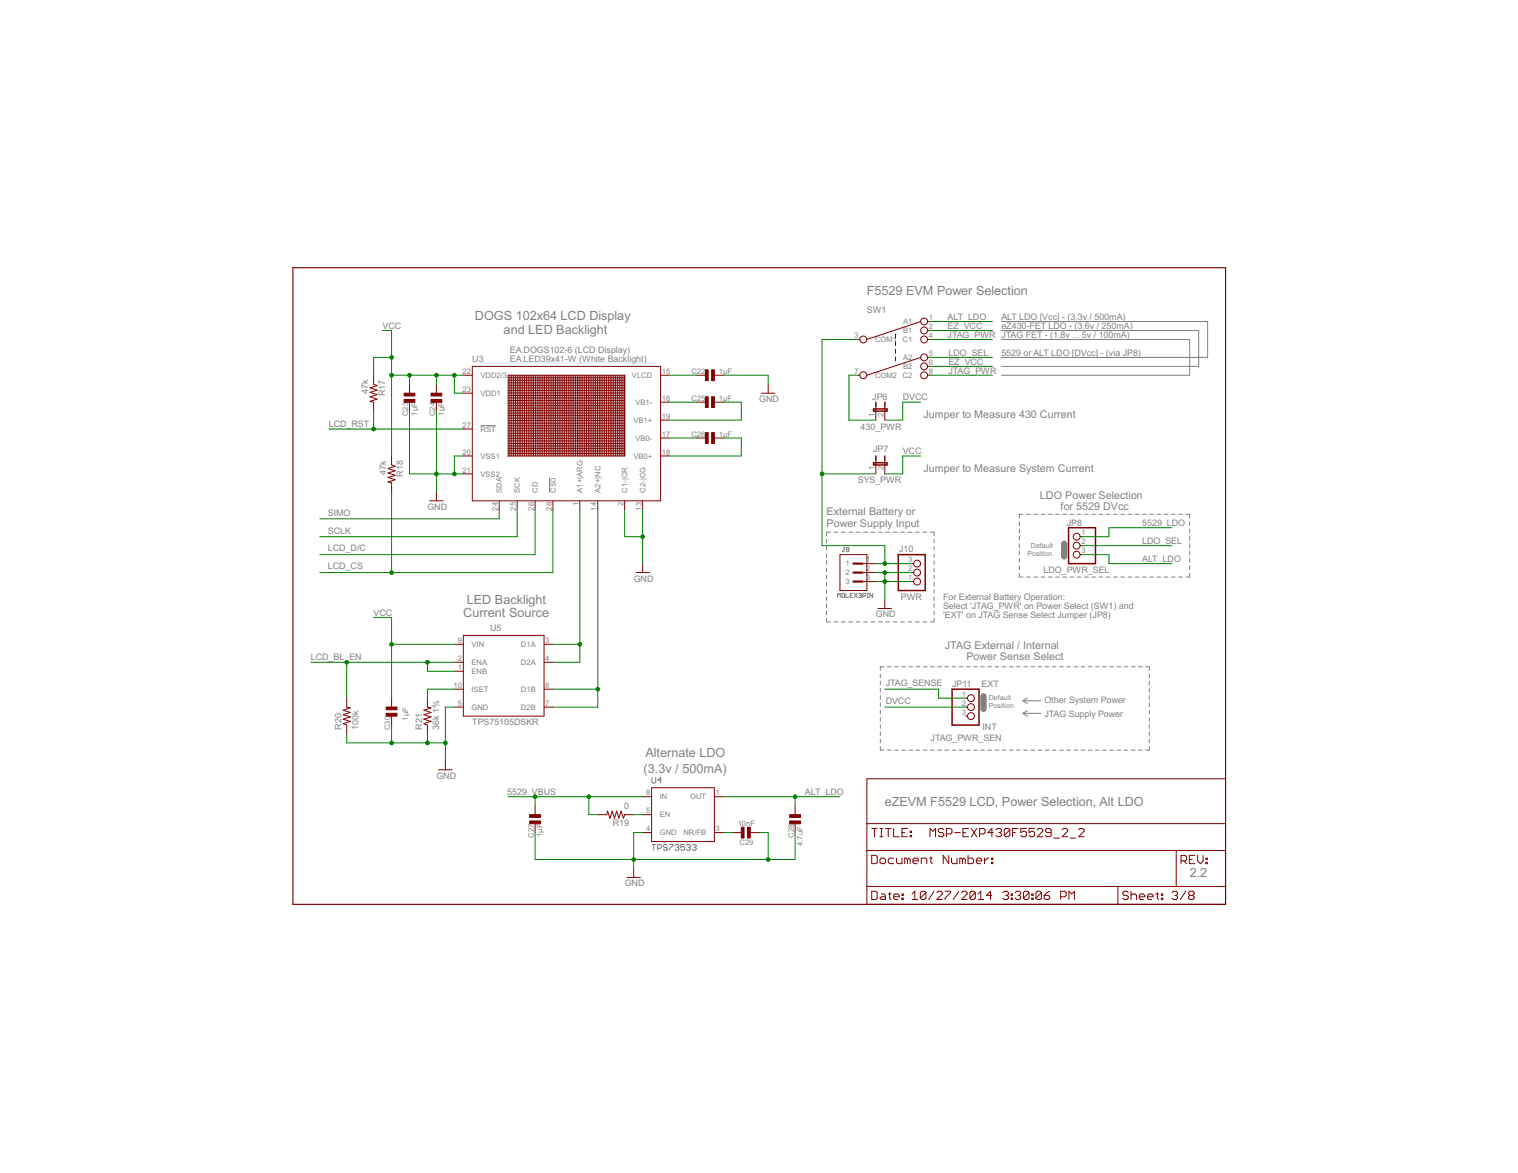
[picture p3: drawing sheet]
<svg xmlns="http://www.w3.org/2000/svg" width="279mm" height="216mm" viewBox="0 0 279 216" stroke-linecap="round" stroke-linejoin="round" font-family="sans-serif">
<g fill="none" stroke="#808080" stroke-width=".18">
<path d="M184.3 59.2h38v6.6h-38M88.4 78.3h2.8M184.3 62.5h34.7v6.6h-34.7M184.3 60.8h36.3v6.6h-36.3M101.1 87.9v2.8M152.1 99.3v.6M152.8 98h-.7v.6M153.5 98h.7M154.9 98h.7M156.2 98h.7M157.6 98h.7M158.9 98h.8"/>
<path d="M160.3 98h.7M161.7 98h.7M163 98h.7M164.4 98h.7M165.8 98h.7M167.1 98h.7M168.5 98h.7M169.9 98h.7M171.2 98h.7v.6M171.9 99.3v.6M187.6 96v.7M187.6 97.4v.7"/>
<path d="M187.6 98.7v.7M188.3 94.7h-.7v.7M189 94.7h.6M190.3 94.7h.7M191.6 94.7h.7M193 94.7h.6M194.3 94.7h.7M195.6 94.7h.7M197 94.7h.6M198.3 94.7h.7M199.6 94.7h.7M201 94.7h.6"/>
<path d="M202.3 94.7h.7M203.6 94.7h.7M205 94.7h.6M206.3 94.7h.7M207.6 94.7h.7M209 94.7h.6M210.3 94.7h.7M211.6 94.7h.7M213 94.7h.6M214.3 94.7h.7M215.6 94.7h.7M217 94.7h.6"/>
<path d="M218.3 94.7h.7v.7M219 96v.7M219 97.4v.7M219 98.7v.7M152.1 113.8v.7h.7M152.1 100.6v.7M152.1 101.9v.7M152.1 103.2v.7M152.1 104.6v.6M152.1 105.9v.7M152.1 107.2v.7M152.1 108.5v.7"/>
<path d="M152.1 109.8v.7M152.1 111.1v.7M152.1 112.5v.6M153.5 114.5h.7M154.2 110v-.8l.2 .3 .2-.3v.8M154.9 114.5h.7M155.1 109.2l.3 .1v.5l-.1 .2-.4-.2v-.5zM155.2 100.8h.3M155.4 100.8v.6l-.2 .1-.2-.1M155.7 109.2v.8h.5M156.2 114.5h.7M156.3 101.2l-.5-.2 .1-.2 .4 .1v.5l-.2 .1-.3-.1"/>
<path d="M156.5 109.6h.2M157 109.2h-.5v.8h.5M157.3 109.2l.5 .8M157.6 114.5h.7M157.8 109.2l-.5 .8M158.1 109.3l.3-.1 .1 .1-.1 .3M158.3 109.6h.1M158.4 109.6l.1 .1-.1 .3-.3-.2M158.8 109.7h.4l.1-.4-.1-.1h-.4v.8M158.9 114.5h.8M159.6 109.2h.3M159.6 110h.3"/>
<path d="M159.7 109.2v.8M160.3 114.5h.7M160.6 109.2v.8l-.5-.8v.8M161.7 114.5h.7M163 114.5h.7M164.4 114.5h.7M165.8 114.5h.7M167.1 114.5h.7M168.5 114.5h.7M169.9 114.5h.7M171.9 113.8v.7h-.7M171.9 100.6v.7"/>
<path d="M171.9 101.9v.7M171.9 103.2v.7M171.9 104.6v.6M171.9 105.9v.7M171.9 107.2v.7M171.9 108.5v.7M171.9 109.8v.7M171.9 111.1v.7M171.9 112.5v.6M187.6 105.5v.7h.7M187.6 100.1v.7M187.6 101.4v.8"/>
<path d="M187.6 102.8v.7M187.6 104.2v.7M189 106.2h.6M190.3 106.2h.7M191.6 106.2h.7M193 106.2h.6M194.3 106.2h.7M195.6 106.2h.7M197 106.2h.6M198.3 106.2h.7M199.6 106.2h.7M201 106.2h.6"/>
<path d="M202.3 106.2h.7M203.6 106.2h.7M205 106.2h.6M206.3 106.2h.7M207.6 106.2h.7M209 106.2h.6M210.3 106.2h.7M211.6 106.2h.7M213 106.2h.6M214.3 106.2h.7M215.6 106.2h.7M217 106.2h.6"/>
<path d="M219 105.5v.7h-.7M219 100.1v.7M219 101.4v.8M219 102.8v.7M219 104.2v.7M162 124.1v.6M162 125.4v.7M162 126.7v.7M162 128.1v.6M162 129.4v.7M162 130.7v.7M162 132.1v.6"/>
<path d="M162 133.4v.7M162 134.7v.7M162 136.1v.6M162 137.4v.7h.7M162.7 122.7h-.7v.7M163.3 122.7h.7M163.3 138.1h.7M164.7 122.7h.6M164.7 138.1h.6M166 122.7h.7M166 138.1h.7M167.3 122.7h.7"/>
<path d="M167.3 138.1h.7M168.6 122.7h.7M168.6 138.1h.7M169.9 122.7h.7M169.9 138.1h.7M171.3 122.7h.6M171.3 138.1h.6M172.6 122.7h.7M172.6 138.1h.7M173.9 122.7h.7M173.9 138.1h.7M175.2 122.7h.7"/>
<path d="M175.2 138.1h.7M176.6 122.7h.6M176.6 138.1h.6M177.9 122.7h.6M177.9 138.1h.6M179.2 122.7h.7M179.2 138.1h.7M180.5 122.7h.7M180.5 138.1h.7M181.8 122.7h.7M181.8 138.1h.7M183.2 122.7h.6"/>
<path d="M183.2 138.1h.6M184.5 122.7h.6M184.5 138.1h.6M185.8 122.7h.7M185.8 138.1h.7M187.1 122.7h.7M187.1 138.1h.7M188.3 129h3.3M188.3 129l.8 .5M188.3 131.3h3.3M188.3 131.3l.8 .5M188.4 122.7h.7"/>
<path d="M188.4 138.1h.7M189.1 128.5l-.8 .5M189.1 130.8l-.8 .5M189.8 122.7h.6M189.8 138.1h.6M191.1 122.7h.6M191.1 138.1h.6M192.4 122.7h.7M192.4 138.1h.7M193.7 122.7h.7M193.7 138.1h.7M195 122.7h.7"/>
<path d="M195 138.1h.7M196.4 122.7h.6M196.4 138.1h.6M197.7 122.7h.7M197.7 138.1h.7M199 122.7h.7M199 138.1h.7M200.3 122.7h.7M200.3 138.1h.7M201.6 122.7h.7M201.6 138.1h.7M202.9 122.7h.7"/>
<path d="M202.9 138.1h.7M204.3 122.7h.6M204.3 138.1h.6M205.6 122.7h.7M205.6 138.1h.7M206.9 122.7h.7M206.9 138.1h.7M208.2 122.7h.7M208.2 138.1h.7M209.5 122.7h.7M209.5 138.1h.7M210.9 122.7h.6v.7"/>
<path d="M211.5 124.1v.6M211.5 125.4v.7M211.5 126.7v.7M211.5 128.1v.6M211.5 129.4v.7M211.5 130.7v.7M211.5 132.1v.6M211.5 133.4v.7M211.5 134.7v.7M211.5 136.1v.6M211.5 137.4v.7h-.6M120 155.4h.7"/>
<path d="M120 143.1v.9l.2 .1h.3l.2-.1v-.9M120.3 155.4v1.1M121.1 156.1h.5l.2-.1v-.4l-.2-.2h-.5v1.1M121.8 143.6h-.7l.5-.5v1M122.8 155.6l-.2-.2h-.3l-.2 .2 .2 .4h.3l.2 .1-.2 .4h-.3l-.2-.2M123.2 155.4h.7v.2l-.7 .7v.2M124.2 155.6l.2-.2h.4l.1 .2-.1 .4M124.6 156h.2M124.8 156l.1 .1-.1 .4h-.4l-.2-.2M126 155.4h-.7v.6l.4-.2 .3 .2v.3l-.2 .2h-.3l-.2-.2M126.4 155.6l.2-.2h.3l.2 .2-.2 .4M126.7 156h.2"/>
<path d="M126.9 156l.2 .1-.2 .4h-.3l-.2-.2M127.4 155.6l.2-.2h.4l.1 .2-.1 .4M127.8 156h.2M128 156l.1 .1-.1 .4h-.4l-.2-.2"/>
</g>
<path d="M195.9 100.1v2.3M181 128.2v2.3" fill="none" stroke="#808080" stroke-width="1.2"/>
<path d="M53.9 49.3h171.7v117.2h-171.7z" fill="none" stroke="#800000" stroke-width=".21"/>
<g fill="none" stroke="#800000" stroke-width=".18">
<path d="M169.5 59.2l-9.9 3.3M170.8 59.2h.3M68.8 69.1v1.6l.6 .3-1.3 .4 1.3 .4-1.3 .4 1.3 .4-1.3 .4 1.3 .4-1.3 .5 .7 .1v1.7M75.4 70.7v1.7M75.4 74v1.7M80.3 70.7v1.7M80.3 74v1.7M85.3 69.1h1.6M85.3 72.4h1.6M85.3 79h1.6M86.9 67.4h34.7v24.8h-34.7zM93.5 69.1h21.5v14.8h-21.5z"/>
<path d="M93.5 69.5h21.5M93.5 70h21.5M93.5 70.5h21.5M93.5 70.9h21.5M93.5 71.4h21.5M93.5 71.9h21.5M93.5 72.3h21.5M93.5 72.8h21.5M93.5 73.3h21.5M93.5 73.7h21.5M93.5 74.2h21.5M93.5 74.7h21.5"/>
<path d="M93.5 75.1h21.5M93.5 75.6h21.5M93.5 76h21.5M93.5 76.5h21.5M93.5 77h21.5M93.5 77.4h21.5M93.5 77.9h21.5M93.5 78.4h21.5M93.5 78.8h21.5M93.5 79.3h21.5M93.5 79.8h21.5M93.9 69.1v14.8"/>
<path d="M94.2 69.1v14.8M94.5 69.1v14.8M94.9 69.1v14.8M95.2 69.1v14.8M95.5 69.1v14.8M95.9 69.1v14.8M96.2 69.1v14.8M96.5 69.1v14.8M96.9 69.1v14.8M97.2 69.1v14.8M97.6 69.1v14.8M97.9 69.1v14.8"/>
<path d="M98.2 69.1v14.8M98.6 69.1v14.8M98.9 69.1v14.8M99.2 69.1v14.8M99.6 69.1v14.8M99.9 69.1v14.8M100.2 69.1v14.8M100.6 69.1v14.8M100.9 69.1v14.8M101.2 69.1v14.8M101.6 69.1v14.8M101.9 69.1v14.8"/>
<path d="M102.2 69.1v14.8M102.6 69.1v14.8M102.9 69.1v14.8M103.3 69.1v14.8M103.6 69.1v14.8M103.9 69.1v14.8M104.2 69.1v14.8M104.6 69.1v14.8M104.9 69.1v14.8M105.3 69.1v14.8M105.6 69.1v14.8M105.9 69.1v14.8"/>
<path d="M106.3 69.1v14.8M106.6 69.1v14.8M106.9 69.1v14.8M107.3 69.1v14.8M107.6 69.1v14.8M107.9 69.1v14.8M108.3 69.1v14.8M108.6 69.1v14.8M108.9 69.1v14.8M109.3 69.1v14.8M109.6 69.1v14.8M110 69.1v14.8"/>
<path d="M110.3 69.1v14.8M110.6 69.1v14.8M111 69.1v14.8M111.3 69.1v14.8M111.6 69.1v14.8M112 69.1v14.8M112.3 69.1v14.8M112.6 69.1v14.8M113 69.1v14.8M113.3 69.1v14.8M113.6 69.1v14.8M114 69.1v14.8"/>
<path d="M114.3 69.1v14.8M114.7 69.1v14.8M121.6 69.1h1.6M121.6 74h1.6M121.6 77.3h1.6M128.2 69.1h1.6M128.2 74h1.6M131.5 69.1h1.6M131.5 74h1.6M140.2 72.4h2.4M141.4 70.7v1.7M157.9 69.1h.4"/>
<path d="M157.9 62.5h.4M161.2 74.8v2.5M162.9 74.8v2.5M164.8 61.5v.7M164.8 62.9v.7M164.8 64.3v.7M164.8 65.7v.7M169.5 65.8l-9.9 3.3M170.8 69.1h.3M170.8 62.5h.3M170.8 60.8h.3M170.8 65.8h.3"/>
<path d="M170.8 67.4h.3M72.1 83.9v1.7l.6 .2-1.3 .4 1.3 .5-1.3 .4 1.3 .4-1.3 .4 1.3 .4-1.3 .4 .7 .2v1.6M79.1 92.2h2.5M80.3 90.5v1.7M85.3 83.9h1.6M85.3 87.2h1.6M91.9 92.2v1.6M93.5 80.2h21.5M93.5 80.7h21.5M93.5 81.2h21.5M93.5 81.6h21.5M93.5 82.1h21.5"/>
<path d="M93.5 82.5h21.5M93.5 83h21.5M93.5 83.5h21.5M95.2 92.2v1.6M98.5 92.2v1.6M101.8 92.2v1.6M106.7 92.2v1.6M110 92.2v1.6M115 92.2v1.6M118.3 92.2v1.6M121.6 80.6h1.6M121.6 83.9h1.6"/>
<path d="M128.2 80.6h1.6M131.5 80.6h1.6M161.2 84.8v2.4M162.9 84.8v2.4M198.8 98.8h.4M83.6 118.6h1.7M85.3 116.9h14.8v14.9h-14.8zM100.1 118.6h1.7M117.1 105.4h2.4M118.3 103.7v1.7M154.6 102.1h5v6.6h-5zM157.9 107h3.3"/>
<path d="M157.9 105.4h3.3M157.9 103.7h3.3M161.6 112h2.5M162.9 110.3v1.7M167.8 107h.4M167.8 105.4h.4M167.8 103.7h.4M198.8 102.1h.4M198.8 100.4h.4M63.8 128.5v1.7l.7 .1-1.3 .4 1.3 .4-1.3 .5 1.3 .4-1.3 .4 1.3 .4-1.3 .4 .6 .3v1.6M72.1 128.5v1.7M72.1 131.8v1.7"/>
<path d="M78.7 128.5v1.7l.6 .1-1.3 .4 1.3 .4-1.3 .5 1.3 .4-1.3 .4 1.3 .4-1.3 .4 .7 .3v1.6M83.6 130.2h1.7M83.6 121.9h1.7M83.6 123.5h1.7M83.6 126.9h1.7M100.1 130.2h1.7M100.1 121.9h1.7M100.1 126.9h1.7M177.7 128.5h.4M177.7 130.2h.4M177.7 131.8h.4M80.7 141.7h2.5"/>
<path d="M82 140v1.7M98.5 148.3v1.6M98.5 151.6v1.6M110 149.9h1.7l.1-.6 .5 1.3 .4-1.3 .4 1.3 .4-1.3 .4 1.3 .4-1.3 .4 1.3 .3-.7h1.6M116.6 159.9v1.6M118.3 153.2h1.6M118.3 149.9h1.6M118.3 146.6h1.6M119.9 145h11.6v9.9h-11.6zM131.5 153.2h1.6M131.5 146.6h1.6M134.8 153.2h1.6"/>
<path d="M138.1 153.2h1.6M146.3 148.3v1.6M146.3 151.6v1.6M159.6 143.3h66v23.2h-66zM159.6 156.5h66M159.6 151.6h66M160.4 157.4h.8l.3 .3v1l-.3 .3h-.8zM160.4 152.5h1.1M161 152.5v1.5M162 158.2l.2-.3h.5l.3 .3v.5l-.3 .3h-.5l-.2-.3zM162 152.5h.5M162 154h.5"/>
<path d="M162.2 152.5v1.5M163 152.5h1M163.5 152.5v1.5M164.5 152.5v1.5h1M164.5 157.9h-.8l-.2 .3v.5l.2 .3h.8M165 157.9v.8l.2 .3h.8v-1.1M166 153.2h.5M167 152.5h-1v1.5h1M167 158.2l-.2-.3h-.3v1.1M167 158.2l.3-.3 .2 .3v.8M167 158.2v.8M167.5 153.8h.3v.2h-.3z"/>
<path d="M167.5 153h.3v.2h-.3zM168 158.5h1.1v-.3l-.3-.3h-.5l-.3 .3v.5l.3 .3h.5M169.6 159v-1.1h.7l.3 .3v.8M171.1 157.9h.5M171.2 154v-1.5l.5 .5 .5-.5v1.5M171.3 157.7v1l.3 .3M173.7 152.7l-.2-.2h-.5l-.3 .2v.3l.3 .2h.5l.2 .3v.3l-.2 .2h-.5l-.3-.2M174.2 153.5h.8l.2-.3v-.5l-.2-.2h-.8v1.5M174.6 157.4v1.6l-1-1.6v1.6M175.1 157.9v.8l.3 .3h.7v-1.1M175.7 153.2h1M177.2 158.2l-.3-.3h-.2v1.1"/>
<path d="M177.2 158.2v.8M177.2 158.2l.2-.3 .3 .3v.8M177.2 153.2h.6M178.2 157.4v1.6h.7l.3-.3v-.5l-.3-.3h-.7M178.3 152.5h-1.1v1.5h1.1M178.8 152.5l1 1.5M179.7 158.5h1v-.3l-.3-.3h-.4l-.3 .3v.5l.3 .3h.4M179.8 152.5l-1 1.5M180.3 153.5h.8l.2-.3v-.5l-.2-.2h-.8v1.5M181.2 157.9v1.1M182 157.9h-.3l-.5 .6M182.5 158.7h.2v.3h-.2z"/>
<path d="M182.5 157.9h.2v.3h-.2zM182.8 153.2h-1l.8-.7v1.5M183.3 152.7l.3-.2h.5l.2 .2v.3l-.2 .2M183.8 153.2h.3M184.1 153.2l.2 .3v.3l-.2 .2h-.5l-.3-.2M185.9 152.7l-.3-.2h-.5l-.3 .2v1.1M185.9 152.7v1.1l-.3 .2h-.5l-.3-.2M185.9 152.7l-1.1 1.1M186.4 153.2h.5M187.4 152.5h-1v1.5M188.9 152.5h-1v.7l.5-.2h.3l.2 .2v.6l-.2 .2h-.5l-.3-.2M190.4 152.5h-1v.7l.5-.2h.3l.2 .2v.6l-.2 .2h-.5l-.3-.2"/>
<path d="M190.9 152.7l.3-.2h.5l.2 .2v.3l-1 1h1M193.5 153.2h-.8l-.3-.2v-.3l.3-.2h.5l.3 .2v1.1l-.3 .2h-.5l-.3-.2M194 154.3h1M195.5 152.7l.2-.2h.6l.2 .2v.3l-1 1h1M197 154.3h1M198.5 152.7l.3-.2h.5l.2 .2v.3l-1 1h1M216.5 156.5v6.7M217.4 158.5h.7l.3-.3v-.5l-.3-.3h-.7v1.6M217.9 158.5l.5 .5M218.9 158.2h.5M219.9 157.4h-1v1.6h1M220.4 157.4v1.1l.5 .5 .5-.5v-1.1"/>
<path d="M222 158.7h.2v.3h-.2zM222 157.9h.2v.3h-.2zM115.4 161.5h2.5M159.6 163.2h66M160.4 164h.8l.3 .3v1l-.3 .3h-.8zM162.2 164.5h.5l.3 .3v.8h-.8l-.2-.3 .2-.2h.8M163.5 164.5h.5M163.7 164.3v1l.3 .3M164.5 165.1h1v-.3l-.3-.3h-.5l-.2 .3v.5l.2 .3h.5M166 165.3h.3v.3h-.3zM166 164.5h.3v.3h-.3zM167.9 165.6h1"/>
<path d="M167.9 164.5l.5-.5v1.6M170.4 164.3v1l-.2 .3h-.5l-.3-.3M170.4 164.3l-.2-.3h-.5l-.3 .3v1M170.4 164.3l-1 1M171.9 164l-1 1.6M172.4 164.3l.3-.3h.5l.2 .3v.2l-1 1.1h1M173.9 164h1.1v.3l-1.1 1v.3M176.5 164l-1 1.6M177 164.3l.2-.3h.6l.2 .3v.2l-1 1.1h1M179.5 164.3v1l-.2 .3h-.5l-.3-.3M179.5 164.3l-.2-.3h-.5l-.3 .3v1M179.5 164.3l-1 1"/>
<path d="M180 165.6h1M180 164.5l.5-.5v1.6M182.6 164.8h-1.1l.8-.8v1.6M184.6 164.3l.2-.3h.6l.2 .3v.2l-.2 .3M185.1 164.8h.3M185.4 164.8l.2 .3v.2l-.2 .3h-.6l-.2-.3M186.1 165.3h.3v.3h-.3zM186.1 164.5h.3v.3h-.3zM186.9 164.3l.2-.3h.5l.3 .3v.2l-.3 .3M187.4 164.8h.2M187.6 164.8l.3 .3v.2l-.3 .3h-.5l-.2-.3M189.4 164.3v1l-.3 .3h-.5l-.2-.3"/>
<path d="M189.4 164.3l-.3-.3h-.5l-.2 .3v1M189.4 164.3l-1 1M189.9 165.3h.3v.3h-.3zM189.9 164.5h.3v.3h-.3zM191.7 164.3v1l-.3 .3h-.5l-.2-.3M191.7 164.3l-.3-.3h-.5l-.2 .3v1M191.7 164.3l-1 1M192.2 164.8h.8l.2 .3v.2l-.2 .3h-.6l-.2-.3zM193.2 164l-.5 .3-.5 .5M195.2 165.1h.8l.2-.3v-.5l-.2-.3h-.8v1.6M196.7 165.6v-1.6l.6 .5 .5-.5v1.6M205.8 163.2v3.3"/>
<path d="M207.7 164.3l-.3-.3h-.5l-.2 .3v.2l.2 .3h.5l.3 .3v.2l-.3 .3h-.5l-.2-.3M208.2 164.8l.2-.3h.5l.3 .3v.8M208.2 164v1.6M209.7 165.1h1v-.3l-.2-.3h-.5l-.3 .3v.5l.3 .3h.5M211.2 165.1h1v-.3l-.2-.3h-.5l-.3 .3v.5l.3 .3h.5M212.7 164.5h.6M213 164.3v1l.3 .3M213.8 165.3h.2v.3h-.2zM213.8 164.5h.2v.3h-.2zM215.7 164.3l.3-.3h.5l.2 .3v.2l-.2 .3M216.2 164.8h.3M216.5 164.8l.2 .3v.2l-.2 .3h-.5l-.3-.3"/>
<path d="M218.3 164l-1 1.6M219 164.8l-.2 .3v.2l.2 .3h.5l.3-.3v-.2l-.3-.3M219 164.8l-.2-.3v-.2l.2-.3h.5l.3 .3v.2l-.3 .3M219 164.8h.5"/>
<circle cx="170.1" cy="59.2" r=".64"/>
<circle cx="158.9" cy="69.1" r=".64"/>
<circle cx="158.9" cy="62.5" r=".64"/>
<circle cx="170.1" cy="60.8" r=".64"/>
<circle cx="170.1" cy="65.8" r=".64"/>
<circle cx="170.1" cy="62.5" r=".64"/>
<circle cx="170.1" cy="67.4" r=".64"/>
<circle cx="170.1" cy="69.1" r=".64"/>
<circle cx="198.2" cy="98.8" r=".64"/>
<circle cx="168.8" cy="105.4" r=".64"/>
<circle cx="168.8" cy="107" r=".64"/>
<circle cx="168.8" cy="103.7" r=".64"/>
<circle cx="198.2" cy="102.1" r=".64"/>
<circle cx="198.2" cy="100.4" r=".64"/>
<circle cx="178.7" cy="131.8" r=".64"/>
<circle cx="178.7" cy="130.2" r=".64"/>
<circle cx="178.7" cy="128.5" r=".64"/>
</g>
<g fill="#800000" stroke="#800000" stroke-width=".18">
<path d="M129.8 68.1h.5v2h-.5z"/>
<path d="M131 68.1h.5v2h-.5z"/>
<path d="M129.8 73h.5v2h-.5z"/>
<path d="M131 73h.5v2h-.5z"/>
<path d="M129.8 79.6h.5v2h-.5z"/>
<path d="M131 79.6h.5v2h-.5z"/>
<path d="M71.1 131.3h2v.5h-2z"/>
<path d="M71.1 130.1h2v.5h-2z"/>
<path d="M74.4 73.5h2v.5h-2z"/>
<path d="M74.4 72.4h2v.5h-2z"/>
<path d="M79.3 73.5h2v.5h-2z"/>
<path d="M79.3 72.4h2v.5h-2z"/>
<path d="M97.5 151.1h2v.5h-2z"/>
<path d="M97.5 149.9h2v.6h-2z"/>
<path d="M145.4 151.1h1.9v.5h-1.9z"/>
<path d="M145.4 149.9h1.9v.6h-1.9z"/>
<path d="M137.6 152.3h.5v1.9h-.5z"/>
<path d="M136.4 152.3h.5v1.9h-.5z"/>
</g>
<path d="M160.8 75.3h2.5v.4h-2.5zM161.2 74v.8M162.9 74v.8M160.8 85.2h2.5v.4h-2.5zM161.2 83.9v.9M162.9 83.9v.9M196.7 97.1h4.9v6.6h-4.9zM165.3 102.1h5v6.6h-5zM175.2 126.9h5v6.6h-5z" fill="none" stroke="#800000" stroke-width=".28"/>
<path d="M157.1 103.7h1.6M157.1 105.4h1.6M157.1 107h1.6" fill="none" stroke="#800000" stroke-width=".4"/>
<g fill="none" stroke="#008000" stroke-width=".18">
<path d="M171.1 59.2h11.6M60.5 79h24.8M68.8 75.7v3.3M70.4 60.8h1.7v23.1M72.1 65.8h-3.3v3.3M72.1 69.1h13.2M75.4 75.7v11.5h9.9M75.4 69.1v1.6M80.3 69.1v1.6M80.3 75.7v14.8M83.6 69.1v3.3h1.7M123.2 69.1h5"/>
<path d="M123.2 74h5M133.1 69.1h8.3v1.6M133.1 74h3.3v3.3h-13.2M157.9 69.1h-1.6v8.2h4.9M157.9 62.5h-6.6v37.9h11.6v3.3M169.5 74h-3.3v3.3h-3.3M171.1 69.1h11.6M171.1 60.8h11.6M171.1 67.4h11.6M171.1 62.5h11.6M171.1 65.8h11.6M72.1 90.5v14.9"/>
<path d="M85.3 83.9h-1.7v3.3M91.9 93.8v1.7h-33M95.2 93.8v5h-36.3M98.5 93.8v8.3h-39.6M101.8 93.8v11.6h-42.9M106.7 93.8v28.1h-4.9M110 93.8v36.4h-8.2M115 93.8v5h3.3M118.3 93.8v9.9M123.2 80.6h5M133.1 80.6h3.3v3.3h-13.2M151.3 87.2h9.9"/>
<path d="M169.5 83.9h-3.3v3.3h-3.3M215.7 97.1h-11.6v1.7h-4.9M68.8 113.6h3.3v14.9M72.1 118.6h11.5M101.8 118.6h4.9M161.2 105.4h6.6M161.2 103.7h6.6M161.2 107h6.6M162.9 105.4v4.9M199.2 102.1h4.9v1.6h11.6M199.2 100.4h16.5M57.2 121.9h26.4"/>
<path d="M63.8 121.9v6.6M63.8 135.1v1.6h18.2M72.1 133.5v3.2M78.7 121.9v1.6h4.9M78.7 135.1v1.6M83.6 126.9h-4.9v1.6M83.6 130.2h-1.6v9.8M101.8 126.9h8.2M162.9 126.9h9.9v1.6h4.9M162.9 130.2h14.8M93.5 146.6h24.8M98.5 146.6v1.7"/>
<path d="M98.5 153.2v5h47.8v-5M108.4 146.6v3.3h1.6M116.6 149.9h1.7M118.3 153.2h-1.7v6.7M133.1 146.6h21.5M133.1 153.2h1.7M139.7 153.2h1.7v5M146.3 146.6v1.7"/>
</g>
<g fill="#008000" stroke="#008000" stroke-width=".18">
<circle cx="68.8" cy="79" r=".34"/>
<circle cx="78.7" cy="121.9" r=".34"/>
<circle cx="63.8" cy="121.9" r=".34"/>
<circle cx="72.1" cy="105.4" r=".34"/>
<circle cx="151.3" cy="87.2" r=".34"/>
<circle cx="162.9" cy="103.7" r=".34"/>
<circle cx="98.5" cy="146.6" r=".34"/>
<circle cx="108.4" cy="146.6" r=".34"/>
<circle cx="146.3" cy="146.6" r=".34"/>
<circle cx="83.6" cy="69.1" r=".34"/>
<circle cx="80.3" cy="69.1" r=".34"/>
<circle cx="75.4" cy="69.1" r=".34"/>
<circle cx="72.1" cy="65.8" r=".34"/>
<circle cx="72.1" cy="69.1" r=".34"/>
<circle cx="72.1" cy="118.6" r=".34"/>
<circle cx="118.3" cy="98.8" r=".34"/>
<circle cx="83.6" cy="87.2" r=".34"/>
<circle cx="80.3" cy="87.2" r=".34"/>
<circle cx="78.7" cy="136.7" r=".34"/>
<circle cx="82" cy="136.7" r=".34"/>
<circle cx="72.1" cy="136.7" r=".34"/>
<circle cx="116.6" cy="158.2" r=".34"/>
<circle cx="141.4" cy="158.2" r=".34"/>
<circle cx="162.9" cy="105.4" r=".34"/>
<circle cx="162.9" cy="107" r=".34"/>
<circle cx="110" cy="126.9" r=".34"/>
<circle cx="106.7" cy="118.6" r=".34"/>
</g>
<g font-size="2.6" fill="#808080">
<text x="87.4" y="58.8">DOGS 102x64 LCD Display</text>
<text x="159.6" y="54.2">F5529 EVM Power Selection</text>
<text x="92.7" y="61.5">and LED Backlight</text>
<text x="85.3" y="113.6">Current Source</text>
<text x="85.9" y="111.2">LED Backlight</text>
<text x="118.5" y="142.2">(3.3v / 500mA)</text>
<text x="118.8" y="139.4">Alternate LDO</text>
<text x="162.9" y="148.3">eZEVM F5529 LCD, Power Selection, Alt LDO</text>
<text x="219" y="161.5">2.2</text>
</g>
<g font-size="2.2" fill="#808080">
<text x="170" y="77">Jumper to Measure 430 Current</text>
<text x="170" y="86.9">Jumper to Measure System Current</text>
<text x="152.1" y="94.8">External Battery or</text>
<text x="191.4" y="91.9">LDO Power Selection</text>
<text x="195.2" y="93.8">for 5529 DVcc</text>
<text x="152.1" y="97">Power Supply Input</text>
<text x="173.9" y="119.4">JTAG External / Internal</text>
<text x="177.9" y="121.4">Power Sense Select</text>
</g>
<g font-size="1.8" fill="#808080">
<text x="159.6" y="57.5">SW1</text>
<text x="174.4" y="58.8">ALT_LDO</text>
<text x="184.3" y="58.8">ALT LDO [Vcc] - (3.3v / 500mA)</text>
<text x="70.4" y="60.5">VCC</text>
<text x="93.9" y="65">EA DOGS102-6 (LCD Display)</text>
<text x="174.4" y="60.5">EZ_VCC</text>
<text x="174.4" y="62.1">JTAG_PWR JTAG FET - (1.8v ... 5v / 100mA)</text>
<text x="174.6" y="65.6">LDO_SEL</text>
<text x="184.3" y="60.5">eZ430-FET LDO - (3.6v / 250mA)</text>
<text x="184.3" y="65.4">5529 or ALT LDO [DVcc] - (via JP8)</text>
<text x="86.9" y="66.6">U3</text>
<text x="93.9" y="66.6">EA LED39x41-W (White Backlight)</text>
<text x="174.6" y="67.3">EZ_VCC</text>
<text x="174.6" y="68.9">JTAG_PWR</text>
<text x="67.8" y="72.5" transform="rotate(-90 67.8 72.5)">47k</text>
<text x="70.9" y="72.9" transform="rotate(-90 70.9 72.9)">R17</text>
<text x="139.7" y="74">GND</text>
<text x="160.5" y="73.5">JP6</text>
<text x="166.2" y="73.7">DVCC</text>
<text x="60.5" y="78.7">LCD_RST</text>
<text x="158.4" y="79.1">430_PWR</text>
<text x="160.7" y="83.3">JP7</text>
<text x="166.2" y="83.6">VCC</text>
<text x="71.1" y="87.4" transform="rotate(-90 71.1 87.4)">47k</text>
<text x="74.2" y="87.8" transform="rotate(-90 74.2 87.8)">R18</text>
<text x="157.9" y="89">SYS_PWR</text>
<text x="60.3" y="95">SIMO</text>
<text x="78.7" y="93.8">GND</text>
<text x="60.3" y="98.3">SCLK</text>
<text x="60.3" y="101.4">LCD_D/C</text>
<text x="165.5" y="101.5">J10</text>
<text x="196.4" y="96.7">JP8</text>
<text x="210.2" y="96.8">5529_LDO</text>
<text x="210.2" y="100.1">LDO_SEL</text>
<text x="60.3" y="104.7">LCD_CS</text>
<text x="116.6" y="107">GND</text>
<text x="192.1" y="105.4">LDO_PWR_SEL</text>
<text x="210.2" y="103.4">ALT_LDO</text>
<text x="68.8" y="113.3">VCC</text>
<text x="161.2" y="113.6">GND</text>
<text x="165.8" y="110.5">PWR</text>
<text x="173.6" y="110.5">For External Battery Operation:</text>
<text x="173.6" y="112.2">Select 'JTAG_PWR' on Power Select (SW1) and</text>
<text x="173.6" y="113.8">'EXT' on JTAG Sense Select Jumper (JP8)</text>
<text x="90.2" y="116.1">U5</text>
<text x="57.2" y="121.6">LCD_BL_EN</text>
<text x="163" y="129.6">DVCC</text>
<text x="163" y="126.3">JTAG_SENSE</text>
<text x="175.2" y="126.4">JP11</text>
<text x="180.7" y="126.5">EXT</text>
<text x="192.2" y="132">JTAG Supply Power</text>
<text x="192.2" y="129.3">Other System Power</text>
<text x="62.8" y="134.3" transform="rotate(-90 62.8 134.3)">R20</text>
<text x="66" y="134.3" transform="rotate(-90 66 134.3)">100k</text>
<text x="77.7" y="134.3" transform="rotate(-90 77.7 134.3)">R21</text>
<text x="80.8" y="134.3" transform="rotate(-90 80.8 134.3)">36k 1%</text>
<text x="86.9" y="133.4">TPS75105DSKR</text>
<text x="171.3" y="136.4">JTAG_PWR_SEN</text>
<text x="180.8" y="134.4">INT</text>
<text x="80.3" y="143.3">GND</text>
<text x="93.4" y="146.3">5529_VBUS</text>
<text x="114.9" y="149">0</text>
<text x="148.2" y="146.3">ALT_LDO</text>
<text x="112.8" y="152.1">R19</text>
<text x="115" y="163.2">GND</text>
</g>
<g font-size="1.6" fill="#808080">
<text x="166.2" y="59.7">A1</text>
<text x="171" y="58.9">1</text>
<text x="157.3" y="62.2">3</text>
<text x="161.1" y="63">COM1 C1</text>
<text x="166.2" y="61.3">B1</text>
<text x="171" y="60.6">2</text>
<text x="171" y="62.2">4</text>
<text x="171" y="65.5">5</text>
<text x="85.1" y="68.8">22</text>
<text x="88.4" y="69.6">VDD2/3</text>
<text x="116.3" y="69.6">VLCD</text>
<text x="121.8" y="68.8">15</text>
<text x="127.3" y="68.8">C22</text>
<text x="132.3" y="68.8">1µF</text>
<text x="157.3" y="68.8">7</text>
<text x="161.1" y="69.6">COM2 C2</text>
<text x="166.2" y="66.3">A2</text>
<text x="166.2" y="67.9">B2</text>
<text x="171" y="67.2">6</text>
<text x="171" y="68.8">8</text>
<text x="75.1" y="76.6" transform="rotate(-90 75.1 76.6)">C23</text>
<text x="76.8" y="76.5" transform="rotate(-90 76.8 76.5)">1µF</text>
<text x="80.1" y="76.6" transform="rotate(-90 80.1 76.6)">C24</text>
<text x="81.7" y="76.5" transform="rotate(-90 81.7 76.5)">1µF</text>
<text x="85.1" y="72.1">23</text>
<text x="88.4" y="72.9">VDD1</text>
<text x="116.6" y="77.8">VB1+</text>
<text x="117" y="74.5">VB1-</text>
<text x="121.8" y="73.8">16</text>
<text x="121.8" y="77.1">19</text>
<text x="127.3" y="73.8">C25</text>
<text x="132.3" y="73.8">1µF</text>
<text x="161" y="76.7" transform="rotate(-90 161 76.7)">1</text>
<text x="162.6" y="76.7" transform="rotate(-90 162.6 76.7)">2</text>
<text x="85.1" y="83.7">20</text>
<text x="85.1" y="78.7">27</text>
<text x="88.4" y="79.5">RST</text>
<text x="117" y="81.1">VB0-</text>
<text x="121.8" y="80.4">17</text>
<text x="121.8" y="83.7">18</text>
<text x="127.3" y="80.4">C26</text>
<text x="132.3" y="80.4">1µF</text>
<text x="85.1" y="87">21</text>
<text x="88.4" y="84.4">VSS1</text>
<text x="88.4" y="87.7">VSS2</text>
<text x="116.6" y="84.4">VB0+</text>
<text x="161" y="86.6" transform="rotate(-90 161 86.6)">1</text>
<text x="162.6" y="86.6" transform="rotate(-90 162.6 86.6)">2</text>
<text x="91.6" y="94" transform="rotate(-90 91.6 94)">24</text>
<text x="92.4" y="90.7" transform="rotate(-90 92.4 90.7)">SDA</text>
<text x="94.9" y="94" transform="rotate(-90 94.9 94)">25</text>
<text x="95.7" y="90.7" transform="rotate(-90 95.7 90.7)">SCK</text>
<text x="98.2" y="94" transform="rotate(-90 98.2 94)">26</text>
<text x="99" y="90.7" transform="rotate(-90 99 90.7)">CD</text>
<text x="101.5" y="94" transform="rotate(-90 101.5 94)">28</text>
<text x="102.3" y="90.7" transform="rotate(-90 102.3 90.7)">CS0</text>
<text x="106.5" y="93.2" transform="rotate(-90 106.5 93.2)">1</text>
<text x="107.2" y="90.7" transform="rotate(-90 107.2 90.7)">A1+|ARG</text>
<text x="109.8" y="94" transform="rotate(-90 109.8 94)">14</text>
<text x="110.5" y="90.7" transform="rotate(-90 110.5 90.7)">A2+|NC</text>
<text x="114.8" y="93.2" transform="rotate(-90 114.8 93.2)">2</text>
<text x="115.5" y="90.7" transform="rotate(-90 115.5 90.7)">C1-|CR</text>
<text x="118.1" y="94" transform="rotate(-90 118.1 94)">13</text>
<text x="118.8" y="90.7" transform="rotate(-90 118.8 90.7)">C2-|CG</text>
<text x="199" y="98.6">1</text>
<text x="199" y="100.2">2</text>
<text x="199" y="101.9">3</text>
<text x="155.6" y="105.9">2</text>
<text x="155.6" y="104.2">1</text>
<text x="155.6" y="107.5">3</text>
<text x="159.4" y="105.2">2</text>
<text x="159.4" y="103.5">1</text>
<text x="159.4" y="106.8">3</text>
<text x="167.2" y="106.8">1</text>
<text x="167.2" y="105.2">2</text>
<text x="167.2" y="103.5">3</text>
<text x="84.3" y="118.4">9</text>
<text x="86.8" y="119.1">VIN</text>
<text x="95.9" y="119.1">D1A</text>
<text x="100.4" y="118.4">3</text>
<text x="84.3" y="121.7">2</text>
<text x="84.3" y="123.3">1</text>
<text x="86.8" y="122.4">ENA</text>
<text x="86.8" y="124">ENB</text>
<text x="95.9" y="122.4">D2A</text>
<text x="100.4" y="121.7">4</text>
<text x="83.5" y="126.6">10</text>
<text x="84.3" y="129.9">5</text>
<text x="86.8" y="127.3">ISET</text>
<text x="86.8" y="130.6">GND</text>
<text x="95.9" y="127.3">D1B</text>
<text x="95.9" y="130.6">D2B</text>
<text x="100.4" y="126.6">8</text>
<text x="100.4" y="129.9">7</text>
<text x="177.1" y="128.3">1</text>
<text x="177.1" y="129.9">2</text>
<text x="177.1" y="131.6">3</text>
<text x="71.8" y="134.4" transform="rotate(-90 71.8 134.4)">C30</text>
<text x="75.1" y="132.6" transform="rotate(-90 75.1 132.6)">1µF</text>
<text x="118.9" y="146.4">8</text>
<text x="118.9" y="149.7">5</text>
<text x="121.5" y="147.1">IN</text>
<text x="127" y="147.1">OUT</text>
<text x="131.7" y="146.4">1</text>
<text x="98.2" y="154.2" transform="rotate(-90 98.2 154.2)">C27</text>
<text x="99.9" y="154.1" transform="rotate(-90 99.9 154.1)">1µF</text>
<text x="118.9" y="153">4</text>
<text x="121.5" y="150.4">EN</text>
<text x="121.5" y="153.7">GND</text>
<text x="125.8" y="153.8">NR/FB</text>
<text x="131.7" y="153">3</text>
<text x="135.8" y="152">10nF</text>
<text x="136.1" y="155.5">C29</text>
<text x="146.1" y="154.2" transform="rotate(-90 146.1 154.2)">C28</text>
<text x="147.7" y="155.7" transform="rotate(-90 147.7 155.7)">4.7uF</text>
</g>
<g font-size="1.4" fill="#808080">
<text x="189.8" y="100.9">Default</text>
<text x="189.1" y="102.3">Position</text>
<text x="182" y="128.8">Default</text>
<text x="182" y="130.3">Position</text>
</g>
</svg>
